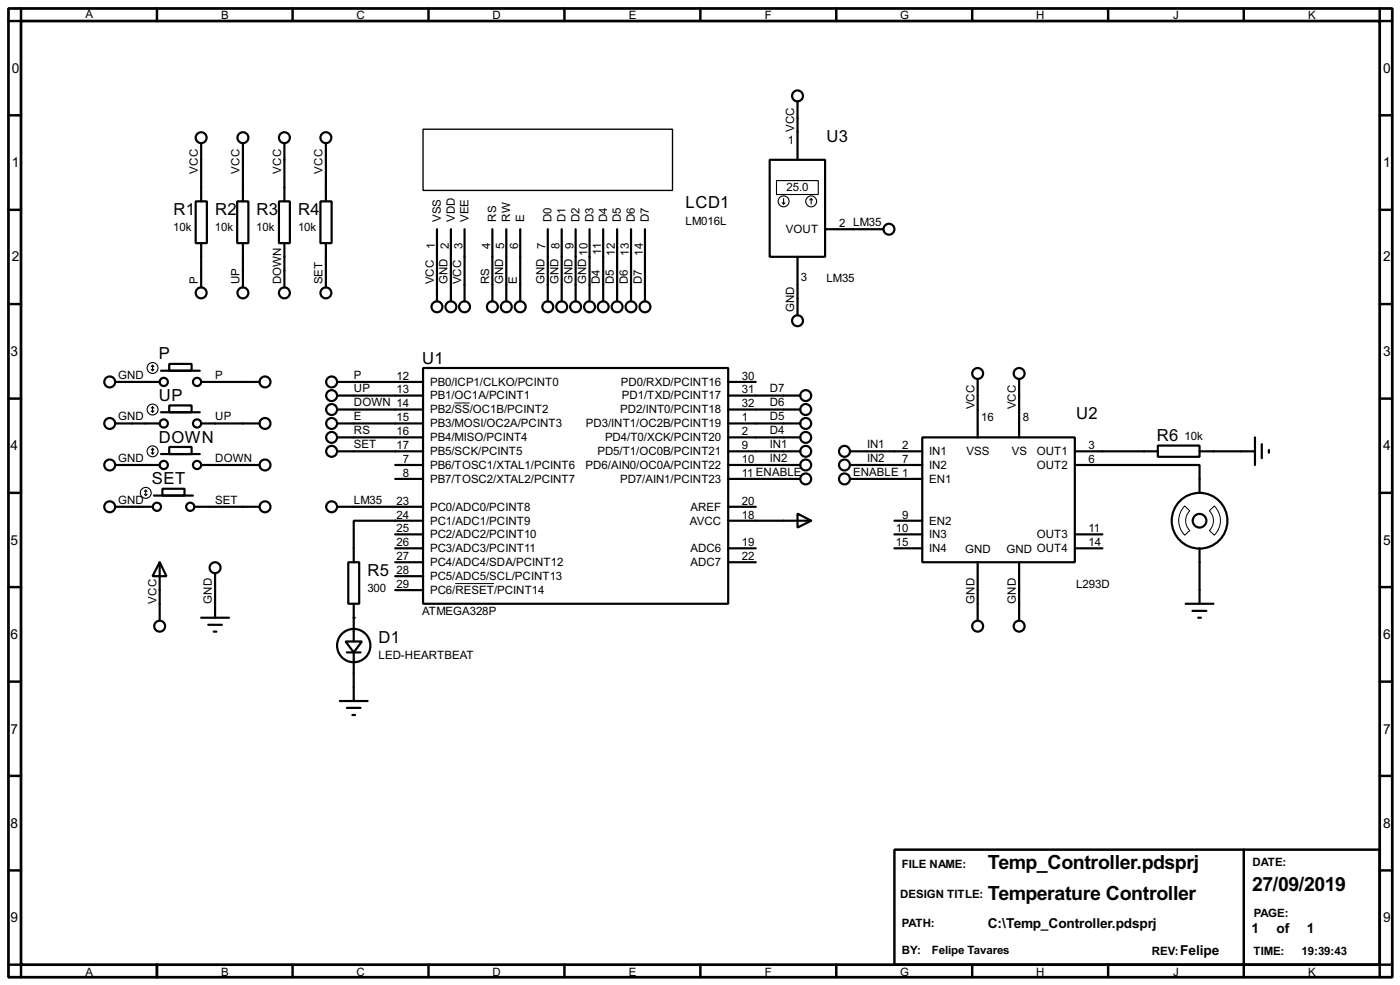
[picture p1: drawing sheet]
<svg xmlns="http://www.w3.org/2000/svg" width="256mm" height="180mm" viewBox="0 0 256 180" stroke-linecap="round" stroke-linejoin="round" font-family="sans-serif">
<path d="M1.6 1.6h253.5v177.3h-253.5zM3.9 3.9h248.9v172.7h-248.9z" fill="none" stroke="#000" stroke-width=".5"/>
<g fill="none" stroke="#000" stroke-width=".45">
<path d="M3.9 1.6v2.3h-2.3M28.8 1.6v2.3M53.6 1.6v2.3M78.5 1.6v2.3M103.4 1.6v2.3M128.3 1.6v2.3M153.2 1.6v2.3M178.1 1.6v2.3M203 1.6v2.3M227.9 1.6v2.3M252.8 1.6v2.3h2.3M1.6 21.1h2.3"/>
<path d="M1.6 38.4h2.3M252.8 21.1h2.3M252.8 38.4h2.3M1.6 55.7h2.3M252.8 55.7h2.3M1.6 73h2.3M252.8 73h2.3M1.6 90.2h2.3M252.8 90.2h2.3M1.6 107.5h2.3M252.8 107.5h2.3M1.6 124.8h2.3"/>
<path d="M252.8 124.8h2.3M1.6 142h2.3M1.6 159.3h2.3M163.9 155.5h88.9v21.1h-88.9zM227.9 155.5v23.4M252.8 142h2.3M252.8 159.3h2.3M1.6 176.6h2.3v2.3M28.8 176.6v2.3M53.6 176.6v2.3M78.5 176.6v2.3M103.4 176.6v2.3"/>
<path d="M128.3 176.6v2.3M153.2 176.6v2.3M178.1 176.6v2.3M203 176.6v2.3M255.1 176.6h-2.3v2.3"/>
</g>
<g fill="none" stroke="#000" stroke-width=".4">
<path d="M146.1 18.6v10.7M35.9 36.9h2v7.6h-2zM36.9 26.2v10.7M43.5 36.9h2v7.6h-2zM44.5 26.2v10.7M51.1 36.9h2v7.6h-2zM52.1 26.2v10.7M58.7 36.9h2.1v7.6h-2.1zM59.7 26.2v10.7M141 29.3h10.2v17.7h-10.2zM36.9 44.5v8.1M44.5 44.5v8.1"/>
<path d="M52.1 44.5v8.1M59.7 44.5v8.1M80.1 42v13.2M82.6 42v13.2M85.1 42v13.2M90.2 42v13.2M92.8 42v13.2M95.3 42v13.2M100.4 42v13.2M102.9 42v13.2M105.5 42v13.2M108 42v13.2"/>
<path d="M110.5 42v13.2M113.1 42v13.2M115.6 42v13.2M118.2 42v13.2M146.1 47v10.7M151.2 42h10.7M21.1 77.5h8.2M21.1 69.9h8.2M29.5 67.9h7.1M29.5 75.5h7.1M31 66.6h4.1v1.3h-4.1zM31 74.2h4.1v1.3h-4.1z"/>
<path d="M36.9 77.5h10.7M36.9 69.9h10.7M61.8 77.5h15.7M61.8 69.9h15.7M61.8 72.4h15.7M61.8 75h15.7M77.5 67.4h55.9v43.1h-55.9zM133.4 77.5h13.2M133.4 69.9h5.1M133.4 72.4h13.2M133.4 75h13.2M179.1 69.4v10.7"/>
<path d="M186.7 69.4v10.7M21.1 85.1h8.2M21.1 92.8h6.9M28.2 90.7h7.2M29.5 83.1h7.1M29.8 89.5h4v1.2h-4zM31 81.8h4.1v1.3h-4.1zM35.6 92.8h12M36.9 85.1h10.7M61.8 80.1h15.7M61.8 82.6h15.7M61.8 92.8h15.7"/>
<path d="M72.4 85.1h5.1M72.4 87.7h5.1M72.4 97.8h5.1M77.5 95.3h-12.7v7.6M133.4 80.1h13.2M133.4 85.1h13.2M133.4 82.6h13.2M133.4 92.8h5.1M133.4 87.7h13.2M133.4 95.3h15.2M146.1 94l2.5 1.3-2.5 1.3zM155.8 85.1h13.2"/>
<path d="M155.8 82.6h13.2M155.8 87.7h13.2M163.9 95.3h5.1M163.9 97.8h5.1M169 80.1h27.9v22.8h-27.9zM196.9 85.1h22.9v5.1M196.9 82.6h15.2M196.9 97.8h5.1M212.1 81.6h7.7v2h-7.7zM219.8 82.6h10.1M229.9 80.1v5M231.2 81.3v2.6"/>
<path d="M232.5 82.4v.5M29.3 102.9l1.2 2.6h-2.5zM29.3 102.9v10.7M36.9 113.1h5.1M38.2 114.4h2.5M39.2 115.6h.5M39.4 105v8.1M63.3 117.4h3l-1.5 2zM63.6 119.4h2.5M63.8 102.9h2v7.6h-2zM64.8 110.5v6.9M64.8 119.4v8.9"/>
<path d="M72.4 108h5.1M72.4 105.5h5.1M72.4 102.9h5.1M72.4 100.4h5.1M133.4 102.9h5.1M133.4 100.4h5.1M163.9 100.4h5.1M179.1 102.9v10.7M186.7 102.9v10.7M196.9 100.4h5.1M217.2 110.5h5.1M218.5 111.8h2.5"/>
<path d="M219.5 113.1h.5M219.8 100.4v10.1M62.3 128.3h5.1M63.6 129.6h2.5M64.6 130.9h.5"/>
<circle cx="146.1" cy="17.6" r="1"/>
<circle cx="36.8" cy="25.2" r="1"/>
<circle cx="44.5" cy="25.2" r="1"/>
<circle cx="52.1" cy="25.2" r="1"/>
<circle cx="59.7" cy="25.2" r="1"/>
<circle cx="36.8" cy="53.6" r="1"/>
<circle cx="44.5" cy="53.6" r="1"/>
<circle cx="52.1" cy="53.6" r="1"/>
<circle cx="59.7" cy="53.6" r="1"/>
<circle cx="80" cy="56.2" r="1"/>
<circle cx="82.6" cy="56.2" r="1"/>
<circle cx="85.1" cy="56.2" r="1"/>
<circle cx="90.2" cy="56.2" r="1"/>
<circle cx="92.7" cy="56.2" r="1"/>
<circle cx="95.3" cy="56.2" r="1"/>
<circle cx="100.3" cy="56.2" r="1"/>
<circle cx="102.9" cy="56.2" r="1"/>
<circle cx="105.4" cy="56.2" r="1"/>
<circle cx="108" cy="56.2" r="1"/>
<circle cx="110.5" cy="56.2" r="1"/>
<circle cx="113" cy="56.2" r="1"/>
<circle cx="115.6" cy="56.2" r="1"/>
<circle cx="118.1" cy="56.2" r="1"/>
<circle cx="146.1" cy="58.7" r="1"/>
<circle cx="162.8" cy="42" r="1"/>
<circle cx="20.1" cy="69.9" r="1"/>
<circle cx="20.1" cy="77.5" r="1"/>
<circle cx="30" cy="69.9" r=".75"/>
<circle cx="30" cy="77.5" r=".75"/>
<circle cx="36.1" cy="69.9" r=".75"/>
<circle cx="36.1" cy="77.5" r=".75"/>
<circle cx="48.5" cy="69.9" r="1"/>
<circle cx="48.5" cy="77.5" r="1"/>
<circle cx="60.7" cy="69.9" r="1"/>
<circle cx="60.7" cy="72.4" r="1"/>
<circle cx="60.7" cy="77.5" r="1"/>
<circle cx="60.7" cy="75" r="1"/>
<circle cx="147.6" cy="72.4" r="1"/>
<circle cx="147.6" cy="75" r="1"/>
<circle cx="147.6" cy="77.5" r="1"/>
<circle cx="179.1" cy="68.4" r="1"/>
<circle cx="186.7" cy="68.4" r="1"/>
<circle cx="20.1" cy="85.1" r="1"/>
<circle cx="20.1" cy="92.8" r="1"/>
<circle cx="28.7" cy="92.8" r=".75"/>
<circle cx="30" cy="85.1" r=".75"/>
<circle cx="34.8" cy="92.8" r=".75"/>
<circle cx="36.1" cy="85.1" r=".75"/>
<circle cx="48.5" cy="92.8" r="1"/>
<circle cx="48.5" cy="85.1" r="1"/>
<circle cx="60.7" cy="80.1" r="1"/>
<circle cx="60.7" cy="92.8" r="1"/>
<circle cx="60.7" cy="82.6" r="1"/>
<circle cx="147.6" cy="85.1" r="1"/>
<circle cx="147.6" cy="87.7" r="1"/>
<circle cx="147.6" cy="82.6" r="1"/>
<circle cx="147.6" cy="80.1" r="1"/>
<circle cx="154.7" cy="85.1" r="1"/>
<circle cx="154.7" cy="82.6" r="1"/>
<circle cx="154.7" cy="87.7" r="1"/>
<circle cx="219.7" cy="95.3" r="5.1"/>
<circle cx="219.7" cy="95.3" r="1.25"/>
<circle cx="29.2" cy="114.6" r="1"/>
<circle cx="39.4" cy="103.9" r="1"/>
<circle cx="64.8" cy="118.2" r="3.1"/>
<circle cx="179.1" cy="114.6" r="1"/>
<circle cx="186.7" cy="114.6" r="1"/>
</g>
<circle cx="64.8" cy="113.1" r=".2" fill="#000"/>
<path d="M83.3 73.8h2.8M217.1 92.6l.9 .9a2.53 2.53 0 0 0 0 3.6l-.9 .9a3.7 3.7 0 0 1 0-5.4zM221.6 93.5l.9-.9a3.7 3.7 0 0 1 0 5.4l-.9-.9a2.54 2.54 0 0 0 0-3.6zM83.4 106.8h7.1" fill="none" stroke="#000" stroke-width=".18"/>
<path d="M77.5 23.7h45.7v11.2h-45.7z" fill="none" stroke="#000" stroke-width=".25"/>
<g fill="none" stroke="#000" stroke-width=".2">
<path d="M142.3 33.1h7.6v2.5h-7.6zM143.3 37.1l.3 .3M143.6 36.4v1M143.8 37.1l-.2 .3M148.6 36.4l-.2 .2M148.6 36.4l.3 .2M148.6 36.4v1M27.7 67.6l.3 .3M27.7 75.2l.3 .3M28 66.9v1M28 74.5v1M28 66.9l.2 .2"/>
<path d="M28 66.9l-.3 .2M28 74.5l.2 .2M28 74.5l-.3 .2M28.2 67.6l-.2 .3M28.2 75.2l-.2 .3M26.5 90.5l.2 .2M26.7 89.7v1M26.7 89.7l.3 .3M26.7 89.7l-.2 .3M27 90.5l-.3 .2M27.7 82.9l.3 .2M28 82.1v1"/>
<path d="M28 82.1l.2 .3M28 82.1l-.3 .3M28.2 82.9l-.2 .2"/>
<circle cx="143.5" cy="36.9" r="1"/>
<circle cx="148.6" cy="36.9" r="1"/>
<circle cx="27.9" cy="67.4" r="1"/>
<circle cx="27.9" cy="75" r="1"/>
<circle cx="26.7" cy="90.2" r="1"/>
<circle cx="27.9" cy="82.6" r="1"/>
</g>
<g font-size="4">
<text x="181" y="159.1">Temp_Controller.pdsprj</text>
<text x="181" y="164.8">Temperature Controller</text>
<text x="229.4" y="163.1">27/09/2019</text>
</g>
<g font-size="3.4">
<text x="151.4" y="25.9">U3</text>
<text x="31.8" y="39.4">R1</text>
<text x="39.4" y="39.4">R2</text>
<text x="47" y="39.4">R3</text>
<text x="54.7" y="39.4">R4</text>
<text x="125.6" y="38.1">LCD1</text>
<text x="29.1" y="65.8">P</text>
<text x="77.4" y="66.6">U1</text>
<text x="29.1" y="73.4">UP</text>
<text x="197.2" y="76.7">U2</text>
<text x="29.1" y="81">DOWN</text>
<text x="212" y="80.8">R6</text>
<text x="27.8" y="88.7">SET</text>
<text x="67.4" y="105.5">R5</text>
<text x="69.4" y="117.7">D1</text>
</g>
<g font-size="2.8">
<text x="2.2" y="13.4">0</text>
<text x="253.4" y="13.4">0</text>
<text x="2.2" y="30.6">1</text>
<text x="253.4" y="30.6">1</text>
<text x="2.2" y="47.9">2</text>
<text x="253.4" y="47.9">2</text>
<text x="1.9" y="65.2">3</text>
<text x="253.4" y="65.2">3</text>
<text x="1.9" y="82.4">4</text>
<text x="253.4" y="82.4">4</text>
<text x="1.9" y="99.7">5</text>
<text x="253.4" y="99.7">5</text>
<text x="1.9" y="117">6</text>
<text x="253.4" y="117">6</text>
<text x="1.9" y="134.3">7</text>
<text x="253.4" y="134.3">7</text>
<text x="1.9" y="151.5">8</text>
<text x="253.4" y="151.5">8</text>
<text x="1.9" y="168.8">9</text>
<text x="180.9" y="169.8">C:\Temp_Controller.pdsprj</text>
<text x="229.3" y="170.8">1</text>
<text x="233.9" y="170.8">of</text>
<text x="239.4" y="170.8">1</text>
<text x="253.4" y="168.8">9</text>
<text x="216.2" y="174.9">Felipe</text>
</g>
<g font-size="2.4">
<text x="15.6" y="3.2">A</text>
<text x="40.5" y="3.5">B</text>
<text x="65.3" y="3.5">C</text>
<text x="90.2" y="3.5">D</text>
<text x="115.2" y="3.5">E</text>
<text x="140.1" y="3.5">F</text>
<text x="164.9" y="3.5">G</text>
<text x="189.8" y="3.5">H</text>
<text x="214.9" y="3.5">J</text>
<text x="239.6" y="3.5">K</text>
<text x="144.3" y="26.3">1</text>
<text x="145.5" y="24.1" transform="rotate(-90 145.5 24.1)">VCC</text>
<text x="36.3" y="31.8" transform="rotate(-90 36.3 31.8)">VCC</text>
<text x="43.9" y="31.8" transform="rotate(-90 43.9 31.8)">VCC</text>
<text x="51.5" y="31.8" transform="rotate(-90 51.5 31.8)">VCC</text>
<text x="59.1" y="31.8" transform="rotate(-90 59.1 31.8)">VCC</text>
<text x="144.1" y="35">25.0</text>
<text x="80.8" y="40.6" transform="rotate(-90 80.8 40.6)">VSS</text>
<text x="83.3" y="40.6" transform="rotate(-90 83.3 40.6)">VDD</text>
<text x="85.8" y="40.6" transform="rotate(-90 85.8 40.6)">VEE</text>
<text x="90.9" y="40.6" transform="rotate(-90 90.9 40.6)">RS</text>
<text x="93.5" y="40.6" transform="rotate(-90 93.5 40.6)">RW</text>
<text x="96" y="40.6" transform="rotate(-90 96 40.6)">E</text>
<text x="101.1" y="40.6" transform="rotate(-90 101.1 40.6)">D0</text>
<text x="103.6" y="40.6" transform="rotate(-90 103.6 40.6)">D1</text>
<text x="106.2" y="40.6" transform="rotate(-90 106.2 40.6)">D2</text>
<text x="108.7" y="40.6" transform="rotate(-90 108.7 40.6)">D3</text>
<text x="111.2" y="40.6" transform="rotate(-90 111.2 40.6)">D4</text>
<text x="113.8" y="40.6" transform="rotate(-90 113.8 40.6)">D5</text>
<text x="116.3" y="40.6" transform="rotate(-90 116.3 40.6)">D6</text>
<text x="118.9" y="40.6" transform="rotate(-90 118.9 40.6)">D7</text>
<text x="125.6" y="41.1">LM016L</text>
<text x="153.7" y="41.6">2 LM35</text>
<text x="31.8" y="42.3">10k</text>
<text x="39.4" y="42.3">10k</text>
<text x="47" y="42.3">10k</text>
<text x="54.6" y="42.3">10k</text>
<text x="79.7" y="45.7" transform="rotate(-90 79.7 45.7)">1</text>
<text x="82.2" y="45.6" transform="rotate(-90 82.2 45.6)">2</text>
<text x="84.7" y="45.7" transform="rotate(-90 84.7 45.7)">3</text>
<text x="89.8" y="45.7" transform="rotate(-90 89.8 45.7)">4</text>
<text x="92.4" y="45.7" transform="rotate(-90 92.4 45.7)">5</text>
<text x="94.9" y="45.7" transform="rotate(-90 94.9 45.7)">6</text>
<text x="100" y="45.7" transform="rotate(-90 100 45.7)">7</text>
<text x="102.5" y="45.7" transform="rotate(-90 102.5 45.7)">8</text>
<text x="105.1" y="45.7" transform="rotate(-90 105.1 45.7)">9</text>
<text x="110.1" y="46.6" transform="rotate(-90 110.1 46.6)">11</text>
<text x="112.7" y="46.8" transform="rotate(-90 112.7 46.8)">12</text>
<text x="115.2" y="46.8" transform="rotate(-90 115.2 46.8)">13</text>
<text x="117.8" y="46.8" transform="rotate(-90 117.8 46.8)">14</text>
<text x="144" y="42.7">VOUT</text>
<text x="36.2" y="52.1" transform="rotate(-90 36.2 52.1)">P</text>
<text x="43.9" y="52.1" transform="rotate(-90 43.9 52.1)">UP</text>
<text x="51.5" y="52.1" transform="rotate(-90 51.5 52.1)">DOWN</text>
<text x="59.1" y="52.1" transform="rotate(-90 59.1 52.1)">SET</text>
<text x="79.5" y="52.1" transform="rotate(-90 79.5 52.1)">VCC</text>
<text x="82" y="52.1" transform="rotate(-90 82 52.1)">GND</text>
<text x="84.5" y="52.1" transform="rotate(-90 84.5 52.1)">VCC</text>
<text x="89.6" y="52.1" transform="rotate(-90 89.6 52.1)">RS</text>
<text x="92.2" y="52.1" transform="rotate(-90 92.2 52.1)">GND</text>
<text x="94.7" y="52.1" transform="rotate(-90 94.7 52.1)">E</text>
<text x="99.8" y="52.1" transform="rotate(-90 99.8 52.1)">GND</text>
<text x="102.3" y="52.1" transform="rotate(-90 102.3 52.1)">GND</text>
<text x="104.9" y="52.1" transform="rotate(-90 104.9 52.1)">GND</text>
<text x="107.4" y="52.1" transform="rotate(-90 107.4 52.1)">GND 10</text>
<text x="109.9" y="52.1" transform="rotate(-90 109.9 52.1)">D4</text>
<text x="112.5" y="52.1" transform="rotate(-90 112.5 52.1)">D5</text>
<text x="115" y="52.1" transform="rotate(-90 115 52.1)">D6</text>
<text x="117.6" y="52.1" transform="rotate(-90 117.6 52.1)">D7</text>
<text x="146.7" y="51.5">3</text>
<text x="151.4" y="51.7">LM35</text>
<text x="145.5" y="57.2" transform="rotate(-90 145.5 57.2)">GND</text>
<text x="21.6" y="69.3">GND</text>
<text x="39.4" y="69.3">P</text>
<text x="64.8" y="69.3">P</text>
<text x="64.8" y="71.8">UP</text>
<text x="72.7" y="69.5">12</text>
<text x="72.7" y="72">13</text>
<text x="78.8" y="70.6">PB0/ICP1/CLKO/PCINT0</text>
<text x="113.7" y="70.6">PD0/RXD/PCINT16</text>
<text x="135.9" y="72">31</text>
<text x="135.9" y="69.5">30</text>
<text x="141" y="71.8">D7</text>
<text x="21.6" y="76.9">GND</text>
<text x="39.4" y="76.9">UP</text>
<text x="64.8" y="76.9">E</text>
<text x="64.8" y="74.4">DOWN 14</text>
<text x="72.7" y="77.1">15</text>
<text x="78.8" y="73.1">PB1/OC1A/PCINT1</text>
<text x="78.8" y="75.7">PB2/SS/OC1B/PCINT2</text>
<text x="113.6" y="75.7">PD2/INT0/PCINT18</text>
<text x="113.9" y="73.1">PD1/TXD/PCINT17</text>
<text x="135.9" y="77.1">1</text>
<text x="135.9" y="74.6">32</text>
<text x="141" y="74.4">D6</text>
<text x="141" y="76.9">D5</text>
<text x="178.5" y="74.9" transform="rotate(-90 178.5 74.9)">VCC</text>
<text x="179.8" y="77.1">16</text>
<text x="186.1" y="74.9" transform="rotate(-90 186.1 74.9)">VCC</text>
<text x="187.3" y="77.1">8</text>
<text x="64.8" y="79.5">RS</text>
<text x="64.8" y="82">SET</text>
<text x="72.7" y="79.7">16</text>
<text x="72.7" y="82.2">17</text>
<text x="78.8" y="78.2">PB3/MOSI/OC2A/PCINT3</text>
<text x="78.8" y="80.8">PB4/MISO/PCINT4</text>
<text x="78.8" y="83.3">PB5/SCK/PCINT5</text>
<text x="107.3" y="78.2">PD3/INT1/OC2B/PCINT19</text>
<text x="109.4" y="83.3">PD5/T1/OC0B/PCINT21</text>
<text x="110.8" y="80.8">PD4/T0/XCK/PCINT20</text>
<text x="135.9" y="82.2">9</text>
<text x="135.9" y="79.7">2</text>
<text x="141" y="79.5">D4</text>
<text x="141" y="82">IN1</text>
<text x="158.8" y="82">IN1</text>
<text x="165.3" y="82.2">2</text>
<text x="170.2" y="83.3">IN1</text>
<text x="177" y="83.2">VSS</text>
<text x="185.3" y="83.2">VS</text>
<text x="189.9" y="83.3">OUT1</text>
<text x="199.4" y="82.2">3</text>
<text x="217" y="80.6">10k</text>
<text x="21.6" y="84.5">GND</text>
<text x="39.4" y="84.5">DOWN</text>
<text x="73.8" y="87.3">8</text>
<text x="73.8" y="84.7">7</text>
<text x="78.8" y="88.4">PB7/TOSC2/XTAL2/PCINT7</text>
<text x="78.8" y="85.8">PB6/TOSC1/XTAL1/PCINT6</text>
<text x="107.3" y="85.8">PD6/AIN0/OC0A/PCINT22</text>
<text x="113.6" y="88.4">PD7/AIN1/PCINT23</text>
<text x="135.9" y="84.7">10</text>
<text x="135.9" y="87.3">11 ENABLE</text>
<text x="141" y="84.5">IN2</text>
<text x="156.3" y="87.1">ENABLE 1</text>
<text x="158.8" y="84.5">IN2</text>
<text x="165.3" y="84.7">7</text>
<text x="170.2" y="85.8">IN2</text>
<text x="170.2" y="88.4">EN1</text>
<text x="189.9" y="85.8">OUT2</text>
<text x="199.4" y="84.7">6</text>
<text x="21.6" y="92.2">GND</text>
<text x="39.4" y="92.2">SET</text>
<text x="64.8" y="92.2">LM35</text>
<text x="72.7" y="94.9">24</text>
<text x="72.7" y="92.4">23</text>
<text x="78.8" y="93.5">PC0/ADC0/PCINT8</text>
<text x="126.5" y="93.5">AREF</text>
<text x="135.9" y="94.9">18</text>
<text x="135.9" y="92.4">20</text>
<text x="165.3" y="94.9">9</text>
<text x="72.7" y="100">26</text>
<text x="72.7" y="97.4">25</text>
<text x="78.8" y="101.1">PC3/ADC3/PCINT11</text>
<text x="78.8" y="98.5">PC2/ADC2/PCINT10</text>
<text x="78.8" y="96">PC1/ADC1/PCINT9</text>
<text x="126.4" y="96">AVCC</text>
<text x="126.5" y="101.1">ADC6</text>
<text x="135.9" y="100">19</text>
<text x="164.1" y="97.4">10</text>
<text x="164.1" y="100">15</text>
<text x="170.2" y="98.5">IN3</text>
<text x="170.2" y="101.1">IN4</text>
<text x="170.2" y="96">EN2</text>
<text x="176.8" y="101.2">GND</text>
<text x="184.4" y="101.2">GND OUT4</text>
<text x="189.9" y="98.5">OUT3</text>
<text x="199.4" y="97.4">11</text>
<text x="199.4" y="100">14</text>
<text x="72.7" y="107.6">29</text>
<text x="72.7" y="105.1">28</text>
<text x="72.7" y="102.5">27</text>
<text x="78.8" y="106.2">PC5/ADC5/SCL/PCINT13</text>
<text x="78.8" y="103.6">PC4/ADC4/SDA/PCINT12</text>
<text x="126.5" y="103.6">ADC7</text>
<text x="135.9" y="102.5">22</text>
<text x="197.1" y="107.6">L293D</text>
<text x="28.7" y="110.5" transform="rotate(-90 28.7 110.5)">VCC</text>
<text x="38.8" y="110.5" transform="rotate(-90 38.8 110.5)">GND</text>
<text x="67.3" y="108.4">300</text>
<text x="77.3" y="112.6">ATMEGA328P</text>
<text x="78.8" y="108.7">PC6/RESET/PCINT14</text>
<text x="178.5" y="110.5" transform="rotate(-90 178.5 110.5)">GND</text>
<text x="186.1" y="110.5" transform="rotate(-90 186.1 110.5)">GND</text>
<text x="69.3" y="120.6">LED-HEARTBEAT</text>
<text x="165.2" y="158.9">FILE NAME:</text>
<text x="229.4" y="158.4">DATE:</text>
<text x="164.9" y="164.3">DESIGN TITLE:</text>
<text x="229.7" y="167.8">PAGE:</text>
<text x="165.2" y="169.7">PATH:</text>
<text x="15.6" y="178.6">A</text>
<text x="40.5" y="178.6">B</text>
<text x="65.3" y="178.6">C</text>
<text x="90.2" y="178.6">D</text>
<text x="115.2" y="178.6">E</text>
<text x="140.1" y="178.6">F</text>
<text x="164.9" y="178.6">G</text>
<text x="165.2" y="174.7">BY:</text>
<text x="170.7" y="174.7">Felipe Tavares</text>
<text x="189.8" y="178.6">H</text>
<text x="211" y="174.7">REV:</text>
<text x="214.9" y="178.6">J</text>
<text x="229.6" y="174.7">TIME:</text>
<text x="238.5" y="174.7">19:39:43</text>
<text x="239.6" y="178.6">K</text>
</g>
</svg>
